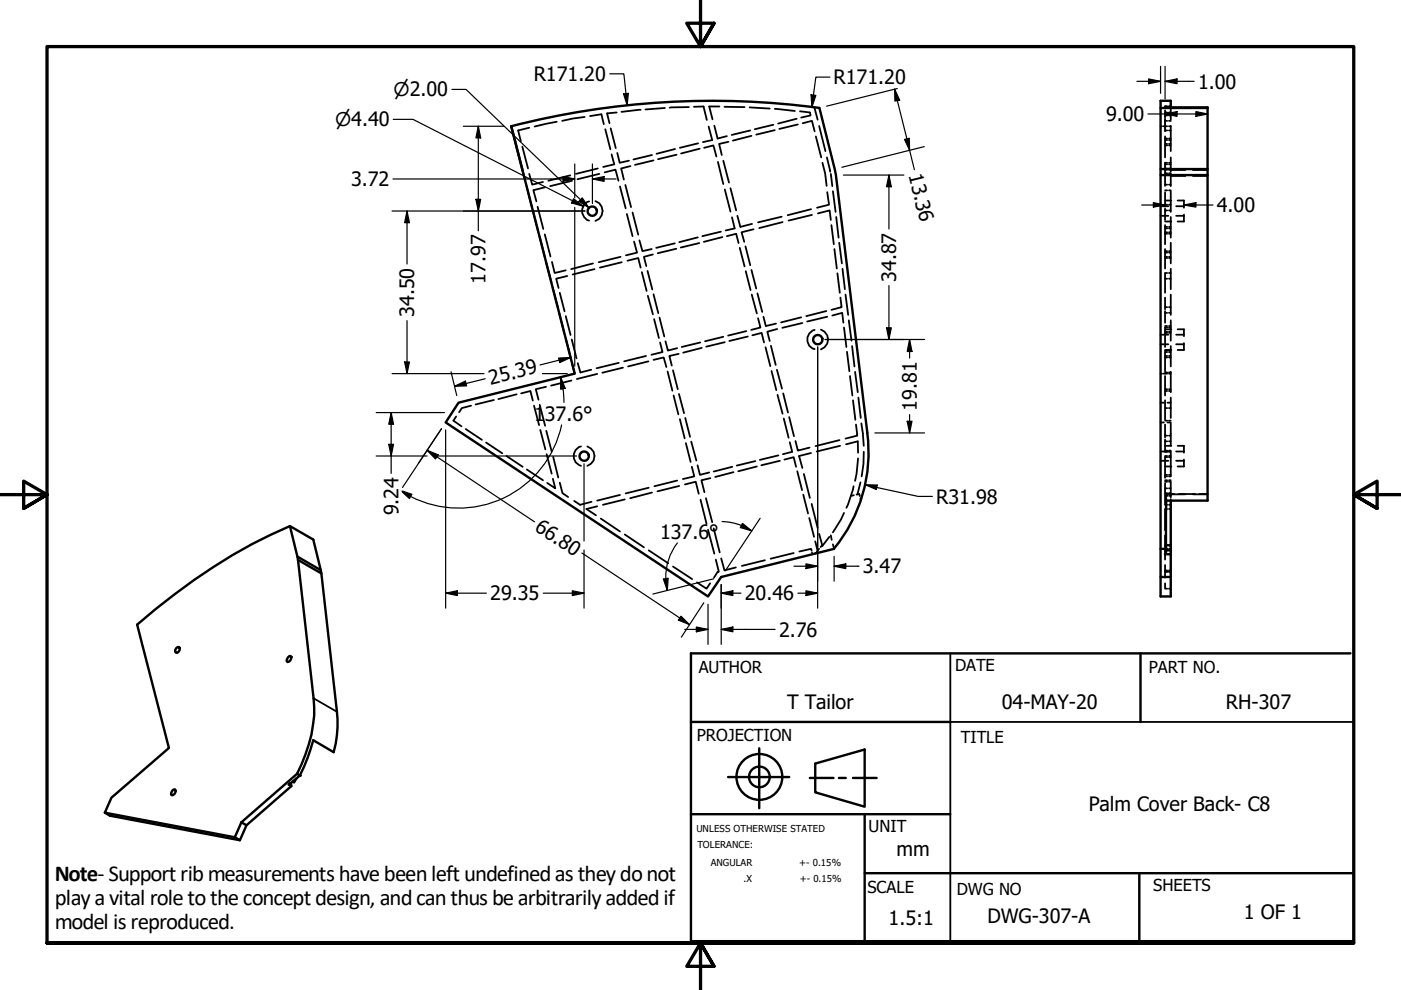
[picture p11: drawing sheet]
<svg xmlns="http://www.w3.org/2000/svg" width="297mm" height="210mm" viewBox="0 0 297 210" stroke-linecap="round" stroke-linejoin="round" font-family="sans-serif">
<!-- layer: Hidden (ANSI) -->
<g fill="none" stroke="#000" stroke-width=".38">
<path d="M110.7 31.1l1.3 4.6M110.8 36.2l.6 2.1M111.6 39.4l1.1 4.3M112.2 36.9l.6 2.3 2.3-.6M112.2 27.1l-2.3 .6 .5 2.2M115.5 39.7l-2.3 .6M118 25.8l-4.7 1M120.9 37.2l-4.6 1.1M121.3 38.3l-4.7 1.2M124 24.8l-4.8 .8M125.1 24.6l2.4-.4 .5 2.1M126.7 35.7l-4.6 1.2"/>
<path d="M127.1 36.9l-4.7 1.1M128.2 36.5l2.3-.5 .6 2.3M128.3 27.4l1.1 4.3M129.5 27.2l1.1 4.2M129.7 32.7l.5 2.1-2.3 .6M130.7 23.8l-2 .2 .5 2.1M130.9 32.4l.5 2.1 1.9-.4M131.4 39.5l1.3 4.7M132.6 39.2l1.2 4.7M133.7 35.2l-2 .5 .6 2.4M135.8 23.3l-4 .4M138.2 32.9l-3.9 .9"/>
<path d="M138.6 34l-4 1M141 22.9l-4.2 .3M143.1 31.6l-3.9 1M143.4 32.8l-3.9 1M146 22.7l-4 .1M147.1 22.6h2.1l.7 2.8M148 30.4l-3.9 .9M148.3 31.5l-3.9 1M149.3 31.3l2-.5 .6 2.4M150.2 26.8l.8 2.9-2 .4M151.4 26.6l.7 2.8 2-.5M152.2 34.3l1.2 4.7"/>
<path d="M152.5 22.6h-2.1l.7 2.7M153.4 34.1l1.2 4.6M153.6 22.6l4.3 .1M154.4 30.1l-1.9 .4 .5 2.4M154.9 39.9l1.2 4.7M158.9 22.8l4.3 .2M159.1 27.7l-4 .9M159.3 28.8l-3.9 1M164 26.5l-4 .9M164.3 23.1l4.2 .4M164.3 27.6l-4 .9M168.9 25.2l-3.9 1"/>
<path d="M169.2 26.4l-4 .9M169.6 23.6l2.1 .2 .1 .2M170.2 26.1l1.9-.5 .6 2.2M171.8 24.2v.3l-1.9 .4M172.7 22.8l.7 2.6M173 28.9l1.1 4.5M173.7 26.7l1.3 5.3M174.4 34.5l.5 2.2 .4 2.7M175.3 33.4l.7 3M176.1 36.9l.4 2.6M246.1 26.8h.3M246.7 26.8h.8"/>
<path d="M247 23.4v.4h.5M247 23.8v.2h.5M247 24.5v.4M247 25.2v2.6M247 28.9v4.5M247 36.7v2.7M247 30.5h.5M247 25.6h.5M247 35.7h.5M247 30.8h.5M247 29.4h.5M247 29.7h.5"/>
<path d="M247 34.8h.5M247 39.2h.5M247 27.7h.5M247 36h.5M247.5 34.5h-.5v2.2h.5M247.5 24.2h-.5v.3h.5M247.5 22.6h-.5v.4M247.8 22.6h.4M247.8 30.5h.4M247.8 25.6h.4M247.8 36.7h.4M247.8 35.7h.4"/>
<path d="M247.8 30.8h.4M247.8 29.4h.4M247.8 23.8h.4M247.8 24.5h.4M247.8 29.7h.4M247.8 34.5h.4M247.8 24h.4M247.8 34.8h.4M247.8 39.2h.4M247.8 27.7h.4M247.8 24.2h.4M247.8 36h.4"/>
<path d="M247.8 26.8h.4M248.2 22.8v2.6M248.2 26.7v5.3M248.2 33.4v3M248.2 36.9v2.6M248.2 37.3h3.1M248.2 36h3.1M252.9 37.3h3.1M252.9 36h3.1M113 44.8l1.1 4.3M113.2 40.4l.5 2.3M114 43.9l1.2 4.6"/>
<path d="M114.4 50.2l1.1 4.3M115.5 49.7l1.2 4.7M115.8 55.5l1.1 4.4M117 55.5l.6 2.4 2.4-.6M120.3 58.5l-2.4 .6 .5 2M124.9 42.7a2.12 2.12 0 0 0-1.5 2 2.12 2.12 0 0 0 1.5 2.1M125.7 55.9l-4.6 1.2M126 57.1l-4.6 1.1M126.2 42.6a2.2 2.2 0 0 1 1.6 2.1 2.2 2.2 0 0 1-1.6 2.1M131.6 54.5l-4.7 1.1M131.8 55.6l-4.6 1.1M132.9 45.4l1.2 4.7"/>
<path d="M133 55.3l2.3-.6 .5 2M134.1 45.1l1.2 4.7M134.4 51.2l.7 2.4-2.4 .5M135.6 51l.6 2.2 2-.4M136.1 57.7l1 4M137.3 57.4l1 4M138.4 53.9l-1.9 .6 .5 1.9M143.1 51.6l-4 .9M143.4 52.7l-4 1M148 50.3l-4 1M148.3 51.5l-4 1M152.8 49.1l-3.9 1"/>
<path d="M153.2 50.3l-4 1M153.7 40.2l1.2 4.7M154.1 50.1l2-.5 .5 1.9M155.2 46.1l.6 2.3-1.9 .5M156.3 45.8l.7 2.3 2.4-.6M156.8 52.5l1.1 4M158.1 52.2l1 4M158.1 57.5l1 4M159.3 57.2l1 4M159.8 48.6l-2.6 .6 .6 2.1M165.7 45.9l-5 1.3M165.9 47.1l-4.9 1.3"/>
<path d="M172 44.4l-5 1.2M172.1 45.6l-4.9 1.2M173.4 45.2l2.5-.6 .2 2M175.4 40.7l.4 2.7-2.6 .6M176.3 47.7l.5 4.1M176.6 40.5l.6 4.4M176.9 52.8l.5 4.1M177.3 46l.5 4.4M177.5 57.9l.6 4.2M177.9 51.5l.6 4.4M178.6 57l.5 4.3M246.1 45.8h1.6"/>
<path d="M246.1 43.7h1.6M247 40.7v2.7h.5M247 43.4v.4M247 44.2v2.4M247 47.7v4.1M247 52.8v4.1M247 57.9v4.2M247 49.6h.5M247 54.5h.5M247 59.1h.5M247 54.7h.5M247 49.2h.5"/>
<path d="M247 44.6h.5M247 48.1h.5M247 48.4h.5M247 53.2h.5M247 53.6h.5M247 57.9h.5M247 40.4h.5M247 47h1.3M247 42.5h1.3M247.8 49.6h.4M247.8 54.5h.4M247.8 59.1h.4"/>
<path d="M247.8 54.7h.4M247.8 49.2h.4M247.8 44.6h.4M247.8 48.1h.4M247.8 43.4h.4M247.8 48.4h.4M247.8 53.2h.4M247.8 53.6h.4M247.8 57.9h.4M247.8 40.4h.4M248.2 40.5v4.4M248.2 46v4.4"/>
<path d="M248.2 51.5v4.4M248.2 57v4.3M249.4 45.8h1.6M249.4 43.7h1.6M249.7 42.5h1.3v1.5M251 45.5v1.5h-1.3M117.2 60.9l1.1 4.3M118.6 66.3l1 4.3M118.7 62.1l1 3.9M120 67l1 4M120 71.7l1 4.3M121.2 72l1 4"/>
<path d="M121.3 77.1l.6 2.1M122.5 77l.6 2 2.2-.6M126.6 79.3l-4.3 1.1M131.2 76.9l-4.7 1.2M132.1 77.9l-4.4 1.1M137 75.5l-4.7 1.1M137.4 62.7l1 3.9M137.5 76.6l-4.3 1.1M138.6 76.3l2.1-.5 .6 2M138.6 62.4l1 4M138.7 67.7l1 4M139.8 67.3l1 4"/>
<path d="M140 72.6l.5 2-2.4 .6M141.1 72.4l.5 1.9 2-.5M141.5 78.8l1.1 4M142.7 78.5l1 4M143.9 75l-2 .5 .5 2M148.5 72.6l-4 1M148.8 73.8l-4 1M153.4 71.4l-3.9 1M153.7 72.6l-4 .9M158.2 70.2l-3.8 1M158.6 71.3l-4 1M159.4 62.5l1.1 4"/>
<path d="M159.5 71.1l2-.5 .5 2M160.6 62.2l1 3.9M160.7 67.5l.5 1.9-1.9 .5M161.9 67.2l.5 1.9 2.1-.5M162.3 73.6l1 4M163.4 73.3l1.1 4.1M163.6 78.6l1 4.1M164.7 78.4l1.1 4M164.8 69.8l-2.1 .5 .5 2M169.9 67.3l-4.3 1.1M170.1 68.5l-4.2 1M172.7 69.9a2.1 2.1 0 0 0-1.6 2.1 2.1 2.1 0 0 0 1.6 2"/>
<path d="M174.1 69.9a2.2 2.2 0 0 1 1.5 2.1 2.2 2.2 0 0 1-1.5 2.1M175.2 65.9l-4.3 1.1M175.4 67.2l-4.3 1M176.5 66.9l2.1-.6 .2 2.1M178.2 63.1l.2 2-2.1 .6M178.9 69.4l.6 4.2M179.3 62.5l.5 4.3M179.6 74.6l.5 4.1M180 67.9l.5 4.3M180.2 79.7l.5 4.2M180.7 73.4l.5 4.3M181.3 78.8l.6 4.4"/>
<path d="M246.1 79.2h.3M246.1 73h1.6M246.1 71h1.6M246.7 79.2h.8M247 63.1v2h.5M247 65.1v.5M247 65.9v2.5M247 74.6v4.1M247 79.7v4.2M247 75.8h.5M247 74.3h.5M247 75.5h.5"/>
<path d="M247 70.6h.5M247 79h.5M247 74.6h.5M247 69.1h.5M247 70.3h.5M247 66.3h.5M247 74.2h1.3M247 69.8h1.3M247.5 69.4h-.5v4.2M247.8 75.8h.4M247.8 69.4h.4M247.8 74.3h.4"/>
<path d="M247.8 75.5h.4M247.8 70.6h.4M247.8 79h.4M247.8 74.6h.4M247.8 69.1h.4M247.8 65.1h.4M247.8 70.3h.4M247.8 66.3h.4M247.8 79.2h.4M248.2 62.5v4.3M248.2 67.9v4.3M248.2 73.4v4.3"/>
<path d="M248.2 78.8v4.4M249.4 73h1.6M249.4 71h1.6M249.7 69.8h1.3v1.5M251 72.7v1.5h-1.3M96.7 88.3l-.6 .9 1.8 1.2M98.7 91l3.5 2.3M99.9 86l-2 .5-.6 .9M103.1 93.8l3.4 2.3M104.7 84.8l-3.9 1M107.4 96.7l3.4 2.3M109.5 83.6l-3.8 1"/>
<path d="M110.5 83.4l2-.5 .5 2M111.7 99.5l3.4 2.3M113.2 86l1.1 4.1M114.4 85.8l1.2 4.5M114.6 91.2l1 4.1M115.8 82l-2.2 .5 .6 2.2M115.8 91.3l1.2 4.4M115.9 96.3l1.1 4.1M117.3 96.9l1.1 4.4M121.2 80.7l-4.4 1.1M123.2 94.7a2.14 2.14 0 0 0-1.6 2 2.14 2.14 0 0 0 1.6 2.1M124.5 94.7a2.16 2.16 0 0 1 1.5 2 2.16 2.16 0 0 1-1.5 2.1"/>
<path d="M142.8 83.9l1 4M144 83.5l1 4.1M144.1 88.9l1.1 4M145.3 88.6l1 4M145.4 94l1 4M146.6 93.6l1 4M146.7 99l.5 2-2.4 .6M147.9 98.7l.5 2 2-.5M155.3 99l-4 1M160.1 97.8l-3.9 .9M160.5 98.9l-4 1M164.8 83.7l1.1 4"/>
<path d="M165 96.6l-3.9 .9M165.4 97.7l-4 1M166.1 83.4l1 4.1M166.2 88.7l1 4.1M166.3 97.4l2-.5 .5 2.1M167.3 88.4l1 4.1M167.4 93.8l.6 2-2 .5M168.7 93.5l.5 2 2.4-.6M169 99.9l1.1 4M172 96l-2.6 .7 .7 2.5M178 93.3l-5.1 1.3M178.1 94.5l-4.9 1.2"/>
<path d="M179.4 94.2l2.5-.6v2.4M180.8 84.9l.6 4.1M181.5 90l.2 2.2M181.7 92.2v.2l-2.4 .6M181.9 97.2l-.3 3.2-.3 1.6M182 84.3l.5 4.3M182.6 89.8l.5 4.7M183.1 95.8v2.6l-.4 2.6M246.1 85.4h.7M246.1 89.6h.7M246.1 97.7h1.6M246.1 95.7h1.6"/>
<path d="M247 90v2.2M247 84.9v4.1M247 92.2v.5M247 93.2v.4M247 96.9v4.4M247 96.7h.5M247 82.5h.5M247 96.9h.5M247 89.2h.5M247 86.5h.5M247 82.9h.5M247 92.4h.5"/>
<path d="M247 95.5h.5M247 98.9h1.3M247 94.5h1.3M247.5 93.6h-.5v2.2h.5M247.5 85.4h.7M247.5 89.6h.7M247.8 93.6h.4M247.8 95.8h.4v5.1M247.8 96.7h.4M247.8 82.5h.4M247.8 96.9h.4M247.8 89.2h.4"/>
<path d="M247.8 86.5h.4M247.8 82.9h.4M247.8 92.4h.4M247.8 95.5h.4M248.2 84.3v4.3M248.2 89.8v4.7M249.4 97.7h1.6M249.4 95.7h1.6M249.7 94.5h1.3v1.5M251 97.4v1.5h-1.3M117.2 101.5l.5 2-1.7-1.1M118.7 102.3l.6 2.3 1.2 .8"/>
<path d="M121.7 106.2l1.3 .8 2.4-.6M126.6 107.4l-2.3 .5 2.1 1.4M127.4 110l4 2.7M131.4 104.9l-4.8 1.2M132.5 105.9l-4.7 1.1M132.5 113.3l4 2.7M137.5 103.4l-4.8 1.2M137.5 116.7l4.2 2.7M138.2 104.4l-4.6 1.2M143.6 101.9l-4.9 1.2M144 103l-4.6 1.2M145.2 102.7l2.3-.6 .6 2.6"/>
<path d="M148.5 106l1.3 5M149.7 105.6l1.3 5.1M150.1 112.3l1.3 5.1M150.6 101.4l-1.9 .4 .7 2.6M151.3 112l1.3 5.1M151.8 118.7l.5 2.6M152.9 118.4l.7 2.5 2.4-.6M155.5 100.1l-3.9 1M162.2 118.8l-4.9 1.2M168.3 117.3l-4.9 1.2M170.3 104.9l1 4M170.4 100.5l1.3 5.1"/>
<path d="M171.6 109.8l1 4M172.1 116.7l-.1-.3-2.5 .5M172.1 106.8l1.3 5.1M172.1 117.1l.2 .4M172.8 114.8l.6 2-.2 .2M173 117.2l-.2 .2M173.7 116.4l-.3 .3M173.7 113.2l.7 2.5 1.4-1.9M174.3 115.6l-.3 .4M176.1 113.5l.2 1M176.6 115.4l.2 1M178.9 108.7l-.6 1.4-1.7 2.8"/>
<path d="M181 103.1l-1.5 4.6M181 105l-.5 .1M181.6 104.9l.6-.2 .1 .5M182.4 102.3l-.6 2.5M182.4 105.6l.1 .5M247 119.8v1.1h.5M247 115.7h.1M247 102.5v4.4M247 108v4.4M247 113.5v2.6M247 116.4v.6M247 117.2v.2"/>
<path d="M247 117.5v1.2M247 107h.5M247 104.6h.5M247 101h.5M247 100.7h.5M247 116.4h.5M247 101.8h.5M247 116.8h.1M247 103.5h.5M247 107.9h.5M247 102.1h.5M247.1 115.7h.1"/>
<path d="M247.1 116.8h.1M247.2 113.5v1zM247.2 105.1v3.4M247.2 110.2v3.3M247.2 105v.1M247.2 115.4v1M247.2 105.1h.4M247.3 105.6v.5M247.8 107h.4M247.8 104.6h.4M247.8 101h.4M247.8 100.7h.4"/>
<path d="M247.8 116.4h.4M247.8 101.8h.4M247.8 103.5h.4M247.8 107.9h.4M247.8 102.1h.4M247.9 105.1h.3M248.2 102.2v2.6M248.2 105.1v.3M248.2 105.8v.3M249 104.7h-1.7v.5M249.9 104.7h3.5M251.3 104.8h-3.1v.1"/>
<path d="M252.9 104.8h3.1M254.3 104.7h1.7M142.7 120.1l4 2.7M147.8 123.5l2 1.3 .8-1.1M152.3 121.3l-.9 1.2M247 121.1l.5 .1M247 121.2l.5 .1M247 123.7v1.1h.5M247 120.9v.1M247 121.3v1.2M247.8 120.9h.4M247.8 121.2h.4"/>
<path d="M247.8 121.3h.4M247.8 124.8h.4"/>
</g>
<!-- layer: Visible (ANSI) -->
<g fill="none" stroke="#000" stroke-width=".51">
<path d="M173.7 22.9a171.2 171.2 0 0 0-65.3 3.9M173.7 22.9l3.5 14.2 6.7 54.7a32 32 0 0 1-7.1 24.5l-23.9 6-2.8 4.2-55.6-36.9 2.7-4.2 24.7-6.2-13.5-52.4 2.4 9.4M246.1 35.8h9.9M246.1 37.1h9.9M246.1 22.9h9.9M61.5 111.5l4.9 2.9 1.7 7.2 3.3 29.3a22.5 22.5 0 0 1-.7 8.6l-4.3-2.6a38.8 38.8 0 0 1-2.8 7.5M61.5 111.5l1.7 7.2 3.3 29.4a28.3 28.3 0 0 1-3.5 16M61.5 111.5a124.1 124.1 0 0 0-32.4 20.9l6.7 26.2-12.2 10.5-1.4 3.2 27.6 5.2 1.4-3.2M63.1 118l4.9 2.9M63.2 118.7l4.9 2.9M246.1 116.4h1.1M247.2 115.6h1v1.1h-1"/>
<path d="M247.2 116.4v1l-.2 .1h1.2v-.8M247.2 116.4l.1-10.3h8.7v-83.3h-7.8v-1.4h-2.1v105.1h2.1v-9M248.2 106.1v9.5M37.3 137.4l.4-.2h.3a.77 .77 0 0 1-.7 1.2l-.2-.2zM61 139.4l.3-.3h.3a.82 .82 0 0 1-.6 1.3l-.2-.3zM246.1 122.3h2.1M36.5 167.7l.6-.3a.82 .82 0 0 1-.7 1.2l-.1-.2zM49.8 177.5l1.1 .7M51.2 174.3l1.1 .7M61.8 166.7l-9.5 8.3-1.4 3.2-27.6-5.3-1.1-.6M62.8 165.1l-.4 .8-.4-.2M63 164.1l-11.8 10.2"/>
<path d="M63 164.1l.6 .3M63.6 164.4l-2.4 1.9 .6 .4-.1-.6"/>
<circle cx="125.6" cy="44.8" r=".98"/>
<circle cx="173.4" cy="72" r=".98"/>
<circle cx="123.9" cy="96.7" r=".98"/>
</g>
<!-- layer: Hidden (ANSI) -->
<circle cx="247.2" cy="115.6" r=".19" fill="#000"/>
<!-- layer: Visible (ANSI) -->
<g fill="#000">
<circle cx="247.2" cy="116.4" r=".25"/>
<circle cx="63.6" cy="164.4" r=".25"/>
</g>
<!-- layer: Visible Narrow (ANSI) -->
<path d="M66.5 148.1l4.9 2.8" fill="none" stroke="#000" stroke-width=".38"/>
<!-- layer: Border (ANSI) -->
<path d="M148.5 -.1v10l-2.9-5h5.8l-2.9 5 2.9-5M0 104.9h10l-5-2.9v5.8l5-2.9-5 2.9M297 104.9h-10l5-2.9v5.8l-5-2.9 5 2.9M10 199.9v-190h277v190h-277h277M151.4 204.9l-2.9-5 2.9 5h-5.8l2.9-5v10" fill="none" stroke="#000" stroke-width=".7"/>
<!-- layer: Title (ANSI) -->
<g fill="none" stroke="#000" stroke-width=".51">
<path d="M241.8 138.5v14.6M286.3 138.5h-139.8v61.1h140.5M146.5 153.1h55M161 158.7v12.7M146.5 172.6h55M154.4 164.8h12.9M171.7 164.9h5M172.8 161.9l10.5-3v12.1l-10.5-3zM177.9 164.9h1.4M180.8 164.9h5.1M183.3 172.6v27.3M183.3 185.1h103.5"/>
<path d="M241.6 185.1v14.8"/>
<circle cx="161" cy="164.7" r="4.9"/>
<circle cx="161" cy="164.7" r="2.19"/>
</g>
<path d="M201.5 138.5v61.1M201.5 153.1h85.3M139.3 199.9h147.5" fill="none" stroke="#000" stroke-width=".38"/>
<!-- layer: Dimension (ANSI) -->
<g fill="none" stroke="#000" stroke-width=".25">
<path d="M95.8 19h3l26 25M129.3 15.7h3l.7 6.6M132.2 19.9l1-.1-.2 2.5zM176 16.4h-3l-.9 6.3M189.7 18.9l1.1 2.3-1.1 .2zM189.7 18.9l4.2 17.1M190.2 18.8l-14.9 3.7M241 17.2h5.1M243.5 16.7l2.6 .5-2.6 .6zM246.1 14.1v5.7M247 17.2l2.6-.5v1.1zM247 17.2h6.2"/>
<path d="M247 14.1v6.9M83.3 37.9h38.6M83.4 25.3h4.2l36 18.4M98.2 26.8h8.6M101.4 26.8l.5 2.4h-1zM101.4 26.8v22.1M119.4 37.4l2.5 .5-2.5 .6zM121.9 34.8v7.1M125.6 37.9l2.5-.5v1.1zM125.6 37.9h5M125.6 34.8v8.4M172 20.1l1 .1-.9 2.5z"/>
<path d="M178.8 37.1h12.8M188.5 37.1l.5 2.5h-1zM188.5 37.1v11.4M191.8 29.6l1-.3v2.5zM196 31.1l-17.5 4.4M243.4 24.2h3.6v3.1M247 24.2l2.6-.5v1zM247 24.2h9M253.6 23.7l2.4 .5-2.4 .5zM83.1 44.7h40.9M86.3 44.7l.5 2.5h-1zM86.3 44.7v11.3"/>
<path d="M100.9 42.3h1l-.5 2.4zM121.6 42.1l2 1.6-2.4-.7zM121.9 44v33.6M123.4 41.9l1.4 2.1-2.1-1.3zM242.1 43.5h4.9M244.5 43l2.5 .5-2.5 .4zM251 43.5l2.6-.5v.9zM251 43.5h6.2M83.1 79.2h19.5M85.8 76.7h1l-.5 2.5zM86.3 68v11.2M95.6 78.8l1.2 5.1"/>
<path d="M115 79.2h5.3M118.4 75.9l2.6-.1-2.3 1.1zM118.9 80l.9 2.3-.9 .2zM118.9 80l.5 2.5 .2 2.8M120.2 72.7l1.3 5M121 75.8l-6.5 1.6M173.4 73.6v55.3M174.9 72h21.1M188 69.5h1l-.5 2.5zM188.5 60.6v11.4M192.8 72l.6 2.5h-1.1zM192.8 72v3.9"/>
<path d="M79.8 87.5h14.4M79.8 96.7h10.8M82.4 94.2h1l-.5 2.5zM82.9 87.5l.5 2.5h-1zM82.9 87.5v12.9M88.8 98.1l4.8-7.2-8.3 12.4M90.6 95.5l2.3 .9-.6 .9zM90.6 95.5l22.7 15.2M92.6 96.7h29.6M94.5 91.2v37.7M96.4 81.9l2.3-1.1 .2 1zM102.9 80.3l-6.5 1.6"/>
<path d="M119.1 90.1a22.3 22.3 0 0 1-32 15.2M123.8 98.3v16.4M185.5 91.8h10.5M192.3 89.3h1.1l-.6 2.5zM192.8 87.9v3.9M85.3 104.1l2 .7-.5 .9-1.5-1.3M85.3 104.2l1.8 1.1M123.4 117.3l22.8 15.1M123.8 116.6v12.3M143.6 115.1a11.7 11.7 0 0 0-2.4 7.6M153.1 110.6l2.3 .3a11.8 11.8 0 0 1 4 1.7M157.4 111l2 1.6-2.4-.7z"/>
<path d="M161.2 109.9l-7.4 11.1M170.9 119.5l2.5 .6-2.5 .5zM176.8 118v5.2M183.5 102.8h2.5l-.2 1zM183.5 102.8l11.2 2.5h3M94.5 125.8l2.5-.5v1zM94.5 125.8h8.6M115.2 125.8h8.6M121.3 125.3l2.5 .5-2.5 .5zM140.7 122.8l1-.2-.2 2.6zM141.2 122.7l.3 2.5M144.4 130.7l1.8 1.7-2.4-.9z"/>
<path d="M145.2 133.4h4.9M147.6 132.9l2.5 .5-2.5 .6zM149.2 127.8l-4.7 7.3M150.1 128.1v8.5M151.3 122.7l-12.9 3.3M152.9 125.8l2.5-.5v1zM152.9 133.4l2.5-.5v1.1zM152.9 125.8h4.2M152.9 123.9v12.7M152.9 133.4h11.4M168.3 120.1h5.1M169.2 125.8h4.2"/>
<path d="M170.9 125.3l2.5 .5-2.5 .5zM176.8 120.1l2.5-.6v1.1zM176.8 120.1h5.3"/>
</g>
<g fill="#000">
<path d="M132.2 19.9l1-.1-.2 2.5z" fill-rule="evenodd"/>
<path d="M243.5 16.7l2.6 .5-2.6 .6z" fill-rule="evenodd"/>
<path d="M247 17.2l2.6-.5v1.1z" fill-rule="evenodd"/>
<path d="M101.4 26.8l.5 2.4h-1z" fill-rule="evenodd"/>
<path d="M119.4 37.4l2.5 .5-2.5 .6z" fill-rule="evenodd"/>
<path d="M125.6 37.9l2.5-.5v1.1z" fill-rule="evenodd"/>
<path d="M172 20.1l1 .1-.9 2.5z" fill-rule="evenodd"/>
<path d="M188.5 37.1l.5 2.5h-1z" fill-rule="evenodd"/>
<path d="M189.7 18.9l1.1 2.3-1.1 .2z" fill-rule="evenodd"/>
<path d="M191.8 29.6l1-.3v2.5z" fill-rule="evenodd"/>
<path d="M247 24.2l2.6-.5v1z" fill-rule="evenodd"/>
<path d="M253.6 23.7l2.4 .5-2.4 .5z" fill-rule="evenodd"/>
<path d="M86.3 44.7l.5 2.5h-1z" fill-rule="evenodd"/>
<path d="M100.9 42.3h1l-.5 2.4z" fill-rule="evenodd"/>
<path d="M121.6 42.1l2 1.6-2.4-.7z" fill-rule="evenodd"/>
<path d="M123.4 41.9l1.4 2.1-2.1-1.3z" fill-rule="evenodd"/>
<path d="M244.5 43l2.5 .5-2.5 .4z" fill-rule="evenodd"/>
<path d="M251 43.5l2.6-.5v.9z" fill-rule="evenodd"/>
<path d="M85.8 76.7h1l-.5 2.5z" fill-rule="evenodd"/>
<path d="M118.4 75.9l2.6-.1-2.3 1.1z" fill-rule="evenodd"/>
<path d="M188 69.5h1l-.5 2.5z" fill-rule="evenodd"/>
<path d="M192.8 72l.6 2.5h-1.1z" fill-rule="evenodd"/>
<path d="M82.4 94.2h1l-.5 2.5z" fill-rule="evenodd"/>
<path d="M82.9 87.5l.5 2.5h-1z" fill-rule="evenodd"/>
<path d="M90.6 95.5l2.3 .9-.6 .9z" fill-rule="evenodd"/>
<path d="M96.4 81.9l2.3-1.1 .2 1z" fill-rule="evenodd"/>
<path d="M118.9 80l.9 2.3-.9 .2z" fill-rule="evenodd"/>
<path d="M192.3 89.3h1.1l-.6 2.5z" fill-rule="evenodd"/>
<path d="M84.9 104l2.4 .8-.5 .9z" fill-rule="evenodd"/>
<path d="M157.4 111l2 1.6-2.4-.7z" fill-rule="evenodd"/>
<path d="M176.8 120.1l2.5-.6v1.1z" fill-rule="evenodd"/>
<path d="M183.5 102.8h2.5l-.2 1z" fill-rule="evenodd"/>
<path d="M94.5 125.8l2.5-.5v1z" fill-rule="evenodd"/>
<path d="M121.3 125.3l2.5 .5-2.5 .5z" fill-rule="evenodd"/>
<path d="M140.7 122.8l1-.2-.2 2.6z" fill-rule="evenodd"/>
<path d="M144.4 130.7l1.8 1.7-2.4-.9z" fill-rule="evenodd"/>
<path d="M147.6 132.9l2.5 .5-2.5 .6z" fill-rule="evenodd"/>
<path d="M152.9 125.8l2.5-.5v1z" fill-rule="evenodd"/>
<path d="M152.9 133.4l2.5-.5v1.1z" fill-rule="evenodd"/>
<path d="M170.9 119.5l2.5 .6-2.5 .5z" fill-rule="evenodd"/>
<path d="M170.9 125.3l2.5 .5-2.5 .5z" fill-rule="evenodd"/>
</g>
<g font-size="4.8">
<text x="11.6" y="186.9">Note- Supportribmeasurementshavebeenleft undefinedas theydonot</text>
<text x="11.6" y="191.9">playavital roleto theconceptdesign, andcanthus bearbitrarilyaddedif</text>
<text x="11.6" y="196.9">model is reproduced.</text>
</g>
<g font-size="4.2">
<text x="113.2" y="17.2">R171.20</text>
<text x="176.7" y="17.9">R171.20</text>
<text x="254" y="18.8">1.00</text>
<text x="234.5" y="25.7">9.00</text>
<text x="74.4" y="39.5">3.72</text>
<text x="192.6" y="37.1" transform="rotate(76 192.6 37.1)">13.36</text>
<text x="258" y="45">4.00</text>
<text x="190" y="59.8" transform="rotate(-90 190 59.8)">34.87</text>
<text x="102.9" y="60.2" transform="rotate(-90 102.9 60.2)">17.97</text>
<text x="87.8" y="67.2" transform="rotate(-90 87.8 67.2)">34.50</text>
<text x="104" y="81.6" transform="rotate(-14 104 81.6)">25.39</text>
<text x="113.2" y="89.2">137.6°</text>
<text x="194.4" y="87.1" transform="rotate(-90 194.4 87.1)">19.81</text>
<text x="198.5" y="106.8">R31.98</text>
<text x="84.5" y="109.3" transform="rotate(-90 84.5 109.3)">9.24</text>
<text x="113.2" y="112.4" transform="rotate(34 113.2 112.4)">66.80</text>
<text x="140" y="114.3">137.6°</text>
<text x="182.9" y="121.6">3.47</text>
<text x="103.9" y="127.3">29.35</text>
<text x="157.9" y="127.3">20.46</text>
<text x="165.2" y="135">2.76</text>
<text x="166.9" y="150.3">T Tailor</text>
<text x="212.4" y="150.3">04-MAY-20</text>
<text x="259.9" y="150.4">RH-307</text>
<text x="230.8" y="171.9">Palm Cover Back- C8</text>
<text x="190.1" y="181.5">mm</text>
<text x="188.4" y="196.2">1.5:1</text>
<text x="209.4" y="195.7">DWG-307-A</text>
<text x="263.7" y="194.9">1 OF 1</text>
</g>
<g font-size="4">
<text x="83.4" y="20.4">⌀2.00</text>
<text x="71.1" y="26.8">⌀4.40</text>
</g>
<g font-size="3.5">
<text x="148.1" y="142.8">AUTHOR</text>
<text x="202.5" y="142.2">DATE</text>
<text x="243.6" y="142.8">PART NO.</text>
<text x="147.8" y="157.2">PROJECTION</text>
<text x="203.7" y="157.5">TITLE</text>
<text x="184.1" y="176.4">UNIT</text>
<text x="184" y="189.3">SCALE</text>
<text x="202.9" y="189.7">DWG NO</text>
<text x="244.5" y="188.9">SHEETS</text>
</g>
<g font-size="2">
<text x="147.6" y="176.4">UNLESS OTHERWISE STATED</text>
<text x="147.9" y="179.9">TOLERANCE:</text>
<text x="150.7" y="183.6">ANGULAR</text>
<text x="169.4" y="183.7">+- 0.15%</text>
<text x="157.6" y="187">.X</text>
<text x="169.5" y="187">+- 0.15%</text>
</g>
</svg>
